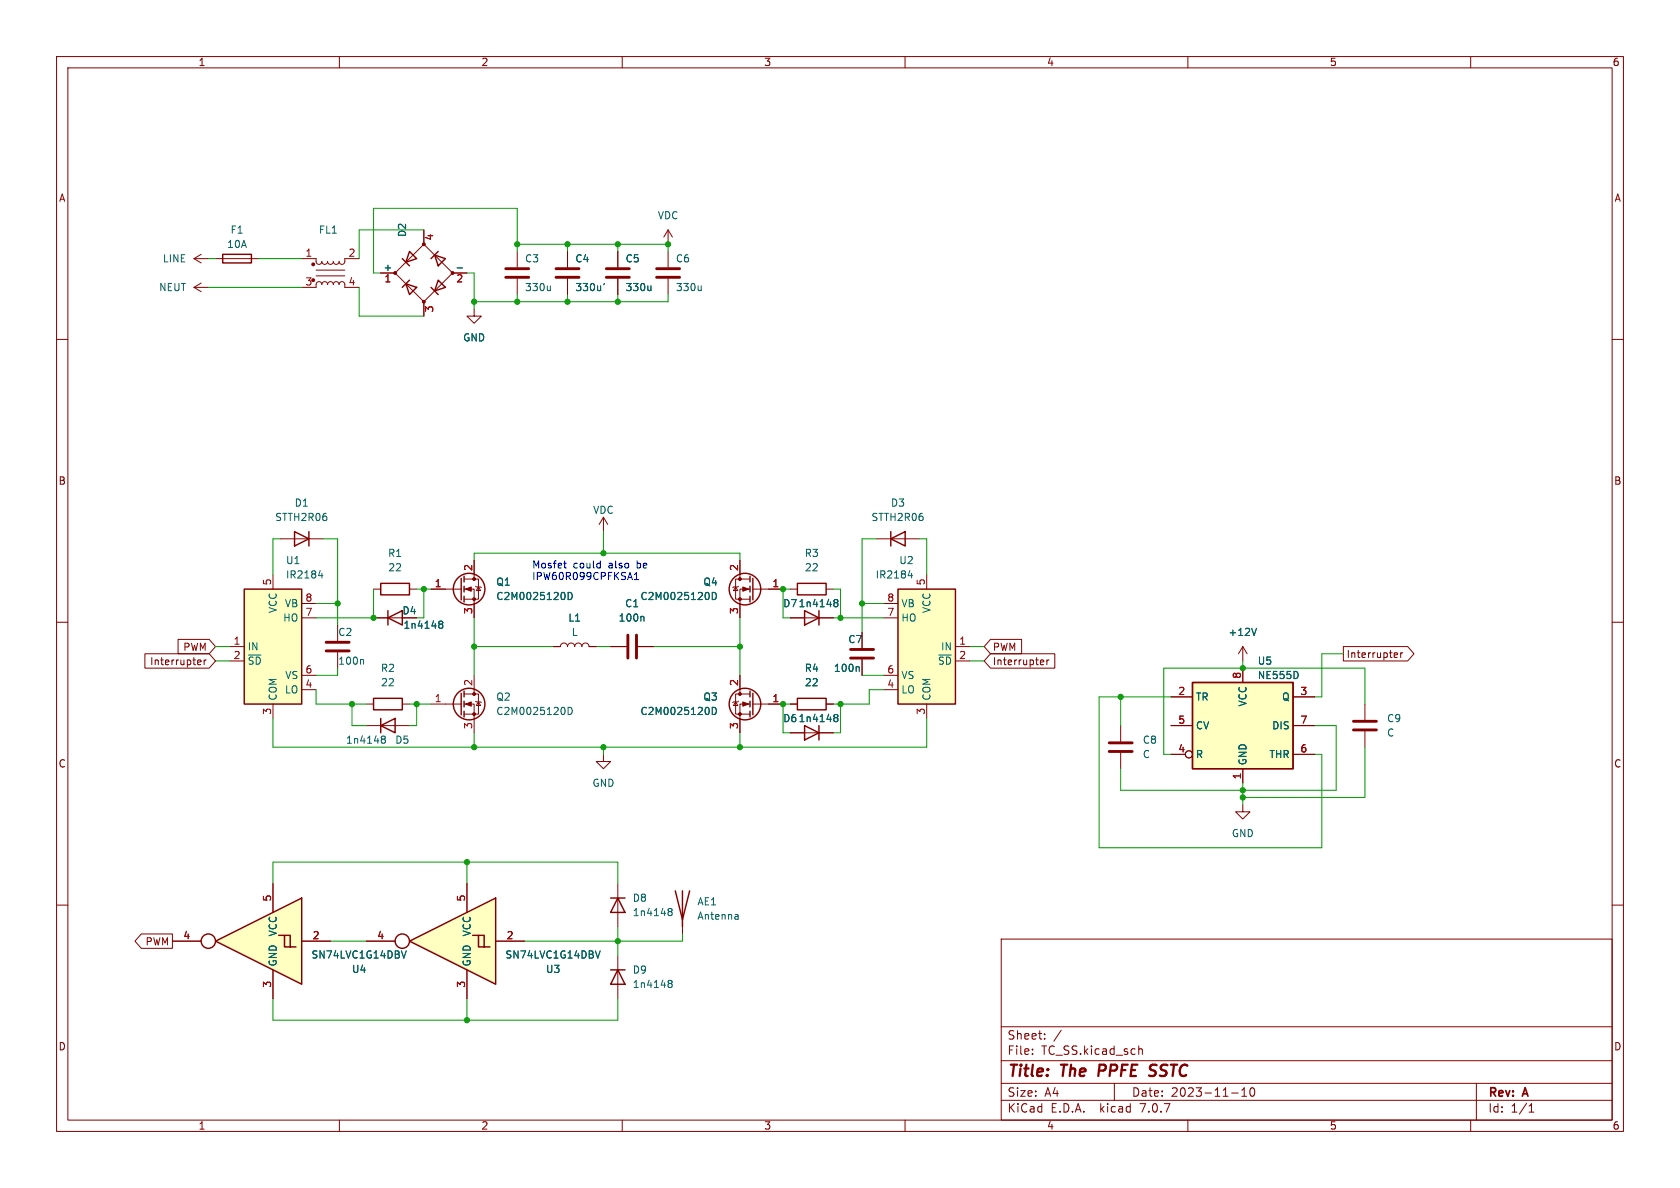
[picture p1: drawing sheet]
<svg xmlns="http://www.w3.org/2000/svg" width="297mm" height="210mm" viewBox="0 0 297 210" stroke-linecap="round" stroke-linejoin="round" font-family="sans-serif">
<g fill="none" stroke="#840000" stroke-width=".18">
<path d="M10 10h277v190h-277zM12 12h273v186h-273zM60 10v2M110 10v2M160 10v2M210 10v2M260 10v2M10 60h2M34.3 45.7h2.5M34.3 50.8h2.5M34.3 45.7l1.3 .8M34.3 50.8l1.3 .8"/>
<path d="M35.6 45l-1.3 .7M35.6 50l-1.3 .8M38.1 45.7h7.6M53.3 45.7h2.6v.8l.5 .2 .3-.1 .2-.4 .1 .4 .3 .1 .5-.1 .1-.4 .1 .3 .3 .2 .4-.1 .2-.4 .2 .4 .5 .1 .2-.2 .1-.3 .2 .4 .4 .1 .4-.3 .1-.7h2.5M55.9 47.8h5.1M55.9 48.8h5.1M61 50.3l-.2-.4-.3-.1-.4 .1-.2 .4-.1-.3-.3-.2-.4 .1-.2 .4-.2-.4-.4-.1-.3 .2-.1 .3-.2-.4-.4-.1-.3 .2-.1 .3-.2-.4-.3-.1-.5 .3v.7h-2.6M61 50.8h2.5M67.3 48.3h2.5M69.8 48.3l5.1-5.1 5.1 5.1-5.1 5zM74.9 40.6v2.6M74.9 53.3v2.6"/>
<path d="M80 48.3h2.5M83.8 54.6v1.3h1.3l-1.3 1.3-1.3-1.3h1.3M91.4 44.5v2.7M91.4 49.3v2.8M100.3 44.5v2.7M100.3 49.3v2.8M109.2 44.5v2.7M109.2 49.3v2.8M118.1 40.6v2.6M118.1 44.5v2.7M118.1 49.3v2.8M118.1 40.6l-.8 1.3"/>
<path d="M118.1 40.6l.8 1.3M285 60h2M49.5 95.3h7.6M83.8 99.1v3.3M106.7 91.4l-.8 1.3M106.7 91.4v2.6M106.7 91.4l.7 1.3M154.9 95.3h7.7M10 110h2M40.6 114.3h2.6M40.6 116.8h2.6M48.3 101.6v2.5"/>
<path d="M53.3 109.2h2.6M53.3 119.4h2.6M53.3 106.7h2.6M59.7 110.5v2.8M59.7 115.3v2.8M66 109.2h5.1M66 104.1h1.3M72.4 104.1h1.3M76.2 104.1h5.3M82 104.1h1.8v5.1M82 102.4h2.6v3.5h-2.6M84.1 103.6l.1 .2h.8l.1 .1"/>
<path d="M84.6 103.8l.4 .6h-.8zM97.8 114.3h1.3a.64 .64 0 0 1 .6-.6 .64 .64 0 0 1 .6 .6 .64 .64 0 0 1 .7-.6 .64 .64 0 0 1 .6 .6 .64 .64 0 0 1 .6-.6 .64 .64 0 0 1 .7 .6 .64 .64 0 0 1 .6-.6 .64 .64 0 0 1 .6 .6h1.3M139.7 109.2h7.6M139.7 104.1h1.3M146 104.1h1.3M152.4 111.8v2.8M152.4 116.6v2.8M156.2 109.2h2.5M156.2 119.4h2.5M156.2 106.7h2.5M163.8 101.6v2.5M168.9 114.3h2.5"/>
<path d="M168.9 116.8h2.5M219.7 114.3l-.8 1.3M219.7 114.3v2.5M219.7 114.3l.8 1.3M285 110h2M48.3 124.5v2.5M53.3 121.9h2.6M64.8 124.5h1.2M64.8 128.3h7.6M71.1 124.5h1.3M106.7 133.4v1.2h1.2l-1.2 1.3-1.3-1.3h1.3M139.7 124.5h1.3"/>
<path d="M139.7 129.5h7.6M146 124.5h1.3M156.2 121.9h2.5M163.8 124.5v2.5M241.3 124.5v2.8M241.3 129.3v2.8M10 160h2M219.7 142.2v1.3h1.3l-1.3 1.3-1.3-1.3h1.3M285 160h2M177 166h108v32h-108zM60 198v2M110 198v2"/>
<path d="M160 198v2M177 194.5h108M177 191.5h108M177 187.5h108M177 181.5h108M182.5 186.3v.1M182.5 185.5v.1M184.7 183.6v.1M184.7 182.8v.1M187.6 182.1l-1.3 2M197 191.5v3M201.3 184.9v1.5"/>
<path d="M201.3 185.5l.2-.1 .4 .1 .1 .9M210 198v2M217.7 193.2h1.2M219.5 193.8h.9M219.5 192.7l.5-.4v1.5M221.2 192.4l.1-.1a.81 .81 0 0 1 .6 .6 .81 .81 0 0 1-.3 .8l-.1 .1a.81 .81 0 0 1-.6-.6 .81 .81 0 0 1 .3-.8zM260 198v2M261 191.5v6.5M270.3 196.6h.9M270.3 195.5l.4-.4v1.5"/>
</g>
<path d="M194.4 188.2l-.2 2M203.4 189.1l.8 .3M204.2 190l-.3 .2h-.5M204.2 188.2h-.5l-.3 .2" fill="none" stroke="#840000" stroke-width=".4"/>
<g fill="none" stroke="#840000" stroke-width=".25">
<path d="M39.4 45h5v1.5h-5zM71.1 45.7l1.3 1.3M71.8 50.2l1.9 .6-1.3 1.3zM72.4 44.5l1.3 1.2-1.9 .7zM72.4 49.5l-1.3 1.3M76.2 50.8l1.3 1.3M76.8 45.1l1.9 .6-1.2 1.3zM77.5 49.5l1.2 1.3-1.9 .6zM77.5 44.5l-1.3 1.2M52.1 94l2.5 1.3-2.5 1.2zM54.6 94v2.5M157.5 95.3l2.5-1.3v2.5z"/>
<path d="M157.5 94v2.5M43.2 104.1h10.1v20.4h-10.1zM67.3 103.1h5.1v2.1h-5.1zM68.6 109.2l2.5-1.2v2.5zM68.6 108v2.5M81.5 102.2v3.8M82 101.9v1M82 103.6v1M82 105.4v1M141 103.1h5v2.1h-5zM142.2 108l2.6 1.2-2.6 1.3zM144.8 108v2.5"/>
<path d="M158.7 104.1h10.2v20.4h-10.2zM66 123.4h5.1v2.1h-5.1zM67.3 128.3l2.5-1.3v2.5zM67.3 127v2.5M141 123.4h5v2.1h-5zM142.2 128.3l2.6 1.2-2.6 1.3zM144.8 128.3v2.5"/>
<circle cx="82.9" cy="104.1" r="2.79"/>
</g>
<g fill="none" stroke="#006464" stroke-width=".18">
<path d="M80.8 47.4h1M97.3 50.5v.9M97.3 51.3l-.2 .1M106.9 50.1l-.2 .3M115.1 50.5v.9M115.1 51.3l-.2 .1M124 50.5v.9M124 51.3l-.2 .1M56.3 101.8h.8M56.9 101.3v.9M64.1 116.6l.2 .2v.6M77.6 109.9l.2-.1 .4 .1 .1 .2-.3 .2"/>
<path d="M77.6 110.2l.2 .1M77.8 110.3h.2M77.8 110.3l-.2 .2M78 110.3l.3 .3-.1 .3-.2 .2-.4-.2M100.4 104.7a.64 .64 0 0 1 .8 .7 .64 .64 0 0 1-.8 .6zM147.5 106.4l.2 .1M147.5 106.1l.2-.1 .4 .1v.2l-.2 .2M147.7 106.5h.2M147.7 106.5l-.2 .2M147.9 106.5l.2 .3v.3l-.2 .2-.4-.2M151.7 117.8l.2 .2v.7M160.6 101.8h.7"/>
<path d="M161.2 101.3v.9M222.1 111.1l-.4 1.2M67.5 130.5l.1 .2M67.5 130.2l.1-.1 .4 .1 .1 .2-.2 .3M67.6 130.7h.3M67.6 130.7l-.1 .1M67.9 130.7l.2 .2v.4l-.2 .1-.4-.1M147.5 126.4l.2-.1 .4 .1v.2l-.2 .3M147.5 126.7l.2 .2M147.7 126.9h.2M147.7 126.9l-.2 .1M147.9 126.9l.2 .2v.4l-.2 .1-.4-.1"/>
</g>
<g fill="none" stroke="#840000" stroke-width=".51">
<path d="M89.4 49h4.1M89.4 47.5h4.1M98.3 49h4.1M98.3 47.5h4.1M107.2 49h4.1M107.2 47.5h4.1M116.1 49h4M116.1 47.5h4M57.7 115.1h4M57.7 113.5h4M150.4 116.3h4M150.4 114.8h4"/>
<path d="M239.3 129h4M239.3 127.5h4"/>
</g>
<g fill="#840000" stroke="#840000" stroke-width=".18">
<path d="M82.3 104.1l1-.3v.7z"/>
<circle cx="55.4" cy="49.5" r=".25"/>
<circle cx="55.4" cy="46.7" r=".25"/>
<circle cx="80" cy="48.3" r=".25"/>
<circle cx="74.9" cy="43.2" r=".25"/>
<circle cx="74.9" cy="53.3" r=".25"/>
<circle cx="69.8" cy="48.3" r=".25"/>
<circle cx="83.8" cy="105.9" r=".25"/>
<circle cx="83.8" cy="102.4" r=".25"/>
</g>
<g fill="#ffffc2" stroke="#ffffc2" stroke-width=".18">
<path d="M158.7 104.1h10.2v20.4h-10.2z"/>
<path d="M43.2 104.1h10.1v20.4h-10.1z"/>
</g>
<g fill="#ffffc2">
<path d="M83.6 165.4h1z"/>
<path d="M72.4 166.4l15.2-7.6v15.2z"/>
<path d="M84.6 165.4h1v2h1h-2z"/>
</g>
<g fill="none" stroke="#840000" stroke-width=".25">
<path d="M72.4 166.4l15.2-7.6v15.2zM83.6 165.4h1M85.6 167.4v-2h-1v2h2"/>
<circle cx="71.1" cy="166.4" r="1.27"/>
</g>
<path d="M82.5 156.2v5.1M64.8 166.4h5M82.5 171.5v5M87.6 166.4h5.1" fill="none" stroke="#840000" stroke-width=".18"/>
<path d="M105.3 168.1l.4 1.3 .4-1.3" fill="none" stroke="#006464" stroke-width=".18"/>
<g fill="#ffffc2">
<path d="M49.3 165.4h1z"/>
<path d="M38.1 166.4l15.2-7.6v15.2z"/>
<path d="M50.3 165.4h1v2h1h-2z"/>
</g>
<g fill="none" stroke="#840000" stroke-width=".25">
<path d="M132.6 101.9v1M132.6 103.6v1M132.6 105.4v1M133.1 102.2v3.8M81.5 122.6v3.8M82 122.2v1M82 124v1M82 125.7v1M132.6 122.2v1M132.6 124v1M132.6 125.7v1M133.1 122.6v3.8"/>
<path d="M210.8 120.7h17.8v15.2h-17.8zM107.9 158.8h2.6M109.2 158.8l1.3 2.5h-2.6zM119.4 157.5l1.2 5.1 1.3-5.1M120.6 157.5v6.3M38.1 166.4l15.2-7.6v15.2zM49.3 165.4h1M51.3 167.4v-2h-1v2h2M107.9 171.5h2.6M109.2 171.5l1.3 2.5h-2.6z"/>
<circle cx="131.7" cy="104.1" r="2.79"/>
<circle cx="82.9" cy="124.5" r="2.79"/>
<circle cx="131.7" cy="124.5" r="2.79"/>
<circle cx="36.8" cy="166.4" r="1.27"/>
</g>
<g fill="none" stroke="#840000" stroke-width=".18">
<path d="M67.3 48.3h2.5M74.9 40.6v2.6M74.9 53.3v2.6M80 48.3h2.5M100.3 44.5v2.7M100.3 49.3v2.8M109.2 44.5v2.7M109.2 49.3v2.8M83.8 99.1v2.5M130.8 99.1v3.3M25.6 115.6h11.4l1.1 1.2-1.1 1.3h-11.4zM31.5 113h5.5l1.1 1.3-1.1 1.3h-5.5z"/>
<path d="M35.1 116.7h.4v.3l-.6 .1M35.5 117.4l-.4 .1M36.1 116.7v.8M36.5 116.7l-.4 .2M66 109.2h2.6M76.2 104.1h2.5M83.8 106.7v2.5M83.8 119.4v3.3M97.8 114.3h1.3M104.1 114.3h1.3M107.9 114.3h2.8M112.8 114.3h2.8"/>
<path d="M130 103.8l.4 .6h-.7zM130.6 103.6l-.2 .2h-.7l-.2 .1M130.8 119.4v3.3M132.6 104.1h-1.8v5.1M132.6 102.4h-2.6v3.5h2.6M133.1 104.1h5.3M139.7 109.2h2.5M144.8 109.2h2.5M152.4 111.8v2.8M152.4 116.6v2.8M175.1 113h5.5v2.6h-5.5l-1.1-1.3zM175.1 115.6h11.4v2.5h-11.4l-1.1-1.3z"/>
<path d="M184.1 116.7h.4v.3l-.6 .1M184.5 117.4l-.4 .1M185.1 116.7v.8M185.4 116.7l-.3 .2M219.7 118.1v2.6M237.5 114.3h11.4l1.1 1.3-1.1 1.2h-11.4zM246.7 115.4l.3 .1 .1 .2-.6 .1M247 116.2h-.3M247.6 115.4v.8M248 115.4l-.4 .2M76.2 124.5h5.3M82 124.5h1.8v5"/>
<path d="M82 122.7h2.6v3.5h-2.6M84.1 124l.1 .1h.8l.1 .1M84.6 124.1l.4 .6h-.8zM130 124.1l.4 .6h-.7zM130.6 124l-.2 .1h-.7l-.2 .1M132.6 124.5h-1.8v5M132.6 122.7h-2.6v3.5h2.6M133.1 124.5h5.3M139.7 124.5h1.3M139.7 129.5h2.5M144.8 129.5h2.5M146 124.5h1.3"/>
<path d="M198.1 128.3v2.8M198.1 133.1v2.8M207 123.2h3.8M207 133.4h2.5M207 128.3h3.8M219.7 135.9v2.5M228.6 123.2h3.8M228.6 133.4h3.8M228.6 128.3h3.8M48.3 156.2v5.1M82.5 156.2v5.1M109.2 156.2v7.6"/>
<path d="M25 165.1h5.5v2.5h-5.5l-1.1-1.2zM30.5 166.4h5.1M48.3 171.5v5M53.3 166.4h5.1M64.8 166.4h5M82.5 171.5v5M87.6 166.4h5.1M109.2 168.9v7.6M120.6 162.6v2.5"/>
<circle cx="210.2" cy="133.3" r=".63"/>
</g>
<g fill="none" stroke="#006464" stroke-width=".18">
<path d="M80.8 47.4h1M106.9 50.1l-.2 .3M115.1 50.5v.9M115.1 51.3l-.2 .1M77.6 110.2l.2 .1M77.6 109.9l.2-.1 .4 .1 .1 .2-.3 .2M77.8 110.3h.2M77.8 110.3l-.2 .2M78 110.3l.3 .3-.1 .3-.2 .2-.4-.2M100.4 104.7a.64 .64 0 0 1 .8 .7 .64 .64 0 0 1-.8 .6zM113.7 109l.1 .1v.7M125.9 104.7a.64 .64 0 0 1 .8 .7 .64 .64 0 0 1-.8 .6z"/>
<path d="M147.5 106.1l.2-.1 .4 .1v.2l-.2 .2M147.5 106.4l.2 .1M147.7 106.5h.2M147.7 106.5l-.2 .2M147.9 106.5l.2 .3v.3l-.2 .2-.4-.2M151.7 117.8l.2 .2v.7M222.1 111.1l-.4 1.2M229.4 119v.7M100.4 125a.64 .64 0 0 1 .8 .7 .64 .64 0 0 1-.8 .6zM125.9 125a.64 .64 0 0 1 .8 .7 .64 .64 0 0 1-.8 .6zM147.5 126.4l.2-.1 .4 .1v.2l-.2 .3M147.5 126.7l.2 .2"/>
<path d="M147.7 126.9h.2M147.7 126.9l-.2 .1M147.9 126.9l.2 .2v.4l-.2 .1-.4-.1M71 168.1l.4 1.3 .4-1.3M105.3 168.1l.4 1.3 .4-1.3M118.2 173.7l.1 .1M118.2 173.4l.1-.1 .4 .1 .1 .2-.2 .2M118.2 160.7l.1-.1 .4 .1 .1 .2-.2 .2M118.2 161l.1 .1M118.3 173.8h.3M118.3 173.8l-.1 .2M118.3 161.1h.3"/>
<path d="M118.3 161.1l-.1 .2M118.6 161.1l.2 .3v.3l-.2 .2-.4-.2M118.6 173.8l.2 .3v.3l-.2 .2-.4-.2M130.3 161.7l.2 .1v.7M130.5 162.4l-.4 .1M130.5 162h-.4"/>
</g>
<path d="M210.8 120.7h17.8v15.2h-17.8z" fill="#ffffc2" stroke="#ffffc2" stroke-width=".18"/>
<path d="M111 112.3v4M112.5 112.3v4M196.1 132.8h4.1M196.1 131.3h4.1" fill="none" stroke="#840000" stroke-width=".51"/>
<g fill="#840000" stroke="#840000" stroke-width=".18">
<path d="M82.3 124.5l1-.4v.7z"/>
<path d="M131.3 103.8l1 .3-1 .4z"/>
<path d="M131.3 124.1l1 .4-1 .3z"/>
<circle cx="83.8" cy="126.2" r=".25"/>
<circle cx="83.8" cy="122.7" r=".25"/>
<circle cx="130.8" cy="105.9" r=".25"/>
<circle cx="130.8" cy="102.4" r=".25"/>
<circle cx="130.8" cy="126.2" r=".25"/>
<circle cx="130.8" cy="122.7" r=".25"/>
</g>
<path d="M99.6 99.6h.5M106 99.6h.1M106.1 99.1v1.3M99.8 100.2l.3 .2M106.1 100.4h-.1M112.2 102.5h.7M112.2 101.5l.3-.3v1.3" fill="none" stroke="#0000c2" stroke-width=".18"/>
<g fill="none" stroke="#009600" stroke-width=".18">
<path d="M36.8 45.7h1.3M36.8 50.8h16.5M45.7 45.7h7.6M63.5 50.8v5.1h11.4M74.9 40.6h-11.4v5.1M82.5 48.3h1.3v6.3M91.4 43.2h26.7v1.3M91.4 44.5v-7.7h-25.4v11.5h1.3M91.4 52.1v1.2M100.3 43.2v1.3M100.3 52.1v1.2M109.2 43.2v1.3"/>
<path d="M109.2 52.1v1.2M118.1 52.1v1.2h-34.3M49.5 95.3h-1.2v6.3M57.1 95.3h2.6v15.2M83.8 99.1v-1.3h47v1.3M106.7 94v3.8M154.9 95.3h-2.5v16.5M162.6 95.3h1.2v6.3M38.1 114.3h2.5M38.1 116.8h2.5M55.9 106.7h3.8M59.7 118.1v1.3h-3.8"/>
<path d="M66 104.1v5.1h-10.1M73.7 104.1h2.5M74.9 104.1v5.1h-1.2M83.8 114.3h14M83.8 109.2v10.2M105.4 114.3h2.5M115.6 114.3h15.2M130.8 109.2v10.2M139.7 104.1h-1.3v5.1h1.3M147.3 109.2h8.9M147.3 104.1h1.3v5.1M152.4 106.7h3.8"/>
<path d="M152.4 119.4h3.8M171.4 114.3h2.6M171.4 116.8h2.6M219.7 116.8v1.3M237.5 115.6h-3.8v7.6h-1.3M48.3 127v5.1h115.5v-5.1M55.9 121.9v2.6h8.9M62.2 124.5v3.8h2.6M72.4 124.5h3.8M73.7 124.5v3.8h-1.3M83.8 129.5v2.6M106.7 132.1v1.3"/>
<path d="M130.8 129.5v2.6M139.7 124.5h-1.3v5h1.3M148.6 124.5v5h-1.3M156.2 121.9h-2.5v2.6h-6.4M198.1 123.2v5.1M207 123.2h-12.7v26.7h39.4v-16.5h-1.3M219.7 138.4v3.8M232.4 128.3h3.8v11.4h-38.1v-3.8M241.3 124.5v-6.4h-35.6v15.3h1.3M241.3 132.1v8.9h-21.6M48.3 156.2v-3.8h60.9v3.8M82.5 152.4v3.8"/>
<path d="M48.3 176.5v3.8h60.9v-3.8M58.4 166.4h6.4M82.5 176.5v3.8M109.2 163.8v5.1M120.6 165.1v1.3h-27.9"/>
</g>
<g fill="#009600" stroke="#009600" stroke-width=".18">
<circle cx="100.3" cy="43.2" r=".46"/>
<circle cx="91.4" cy="43.2" r=".46"/>
<circle cx="109.2" cy="43.2" r=".46"/>
<circle cx="109.2" cy="53.3" r=".46"/>
<circle cx="100.3" cy="53.3" r=".46"/>
<circle cx="91.4" cy="53.3" r=".46"/>
<circle cx="83.8" cy="53.3" r=".46"/>
<circle cx="118.1" cy="43.2" r=".46"/>
<circle cx="138.4" cy="104.1" r=".46"/>
<circle cx="152.4" cy="106.7" r=".46"/>
<circle cx="148.6" cy="109.2" r=".46"/>
<circle cx="59.7" cy="106.7" r=".46"/>
<circle cx="62.2" cy="124.5" r=".46"/>
<circle cx="74.9" cy="104.1" r=".46"/>
<circle cx="66" cy="109.2" r=".46"/>
<circle cx="73.7" cy="124.5" r=".46"/>
<circle cx="219.7" cy="141" r=".46"/>
<circle cx="219.7" cy="139.7" r=".46"/>
<circle cx="219.7" cy="118.1" r=".46"/>
<circle cx="82.5" cy="152.4" r=".46"/>
<circle cx="82.5" cy="180.3" r=".46"/>
<circle cx="109.2" cy="166.4" r=".46"/>
<circle cx="198.1" cy="123.2" r=".46"/>
<circle cx="148.6" cy="124.5" r=".46"/>
<circle cx="83.8" cy="114.3" r=".46"/>
<circle cx="83.8" cy="132.1" r=".46"/>
<circle cx="130.8" cy="114.3" r=".46"/>
<circle cx="138.4" cy="124.5" r=".46"/>
<circle cx="130.8" cy="132.1" r=".46"/>
<circle cx="106.7" cy="132.1" r=".46"/>
<circle cx="106.7" cy="97.8" r=".46"/>
</g>
<g font-size="2.8" fill="#840000">
<text x="178" y="190.9">Title:</text>
<text x="187.7" y="190.9">The</text>
<text x="195" y="190.9">PPFE</text>
<text x="204.9" y="190.9">SSTC</text>
</g>
<g font-size="2.1" fill="#840000">
<text x="178" y="184">Sheet:</text>
<text x="178" y="186.7">File:</text>
<text x="184.1" y="186.7">TC_SS.kicad_sch</text>
<text x="178" y="196.9">KiCad</text>
<text x="178" y="194.1">Size:</text>
<text x="184.7" y="194.1">A4</text>
<text x="185.7" y="196.9">E.D.A.</text>
<text x="194.6" y="196.9">kicad</text>
<text x="200" y="194.1">Date:</text>
<text x="201.8" y="196.9">7.0.7</text>
<text x="207" y="194.1">2023-11-10</text>
<text x="263" y="194.3">Rev:</text>
<text x="263" y="196.9">Id:</text>
<text x="267.1" y="196.9">1/1</text>
<text x="269.4" y="194.3">A</text>
</g>
<g font-size="1.8" fill="#840000">
<text x="35" y="11.9">1</text>
<text x="85" y="11.9">2</text>
<text x="135" y="11.9">3</text>
<text x="185" y="11.9">4</text>
<text x="235" y="11.9">5</text>
<text x="285" y="11.9">6</text>
<text x="10.3" y="35.9">A</text>
<text x="285.3" y="35.9">A</text>
<text x="10.3" y="85.9">B</text>
<text x="285.3" y="85.9">B</text>
<text x="71" y="108.8">D4</text>
<text x="26.4" y="117.8">Interrupter</text>
<text x="32.3" y="115.3">PWM</text>
<text x="175.4" y="115.3">PWM</text>
<text x="175.4" y="117.8">Interrupter</text>
<text x="238" y="116.5">Interrupter</text>
<text x="10.3" y="135.9">C</text>
<text x="285.3" y="135.9">C</text>
<text x="25.6" y="167.3">PWM</text>
<text x="10.3" y="185.9">D</text>
<text x="285.3" y="185.9">D</text>
<text x="35" y="199.9">1</text>
<text x="85" y="199.9">2</text>
<text x="135" y="199.9">3</text>
<text x="185" y="199.9">4</text>
<text x="235" y="199.9">5</text>
<text x="285" y="199.9">6</text>
</g>
<g font-size="1.8" fill="#006464">
<text x="40.7" y="41.5">F1</text>
<text x="56.3" y="41.5">FL1</text>
<text x="72" y="42" transform="rotate(-90 72 42)">D2</text>
<text x="116.2" y="39">VDC</text>
<text x="28.7" y="46.6">LINE</text>
<text x="40.1" y="44">10A</text>
<text x="92.7" y="46.6">C3</text>
<text x="101.6" y="46.6">C4</text>
<text x="110.5" y="46.6">C5</text>
<text x="119.4" y="46.6">C6</text>
<text x="28" y="51.7">NEUT</text>
<text x="67.7" y="48">+</text>
<text x="92.7" y="51.7">330u</text>
<text x="101.6" y="51.7">330u'</text>
<text x="110.5" y="51.7">330u</text>
<text x="119.4" y="51.7">330u</text>
<text x="81.8" y="60.6">GND</text>
<text x="52" y="89.8">D1</text>
<text x="157.4" y="89.8">D3</text>
<text x="48.6" y="92.3">STTH2R06</text>
<text x="104.8" y="91">VDC</text>
<text x="154" y="92.3">STTH2R06</text>
<text x="50.5" y="99.9">U1</text>
<text x="68.5" y="98.7">R1</text>
<text x="68.5" y="101.2">22</text>
<text x="142.2" y="98.7">R3</text>
<text x="142.2" y="101.2">22</text>
<text x="158.9" y="99.9">U2</text>
<text x="50.3" y="107.5">VB</text>
<text x="50.5" y="102.5">IR2184</text>
<text x="87.6" y="103.7">Q1</text>
<text x="87.6" y="106.3">C2M0025120D</text>
<text x="110.4" y="107.5">C1</text>
<text x="113.1" y="106.3">C2M0025120D</text>
<text x="124.2" y="103.7">Q4</text>
<text x="138.4" y="107.5">D7</text>
<text x="141.1" y="107.5">1n4148</text>
<text x="154.7" y="102.5">IR2184</text>
<text x="159.3" y="107.5">VB</text>
<text x="49.1" y="108.5" transform="rotate(-90 49.1 108.5)">VCC</text>
<text x="50" y="110.1">HO</text>
<text x="59.7" y="112.6">C2</text>
<text x="71.2" y="111.4">1n4148</text>
<text x="100.4" y="110.1">L1</text>
<text x="101" y="112.6">L</text>
<text x="109.3" y="110.1">100n</text>
<text x="149.9" y="113.9">C7</text>
<text x="159.3" y="110.1">HO</text>
<text x="164.7" y="108.5" transform="rotate(-90 164.7 108.5)">VCC</text>
<text x="217.1" y="112.6">+12V</text>
<text x="43.7" y="115.2">IN</text>
<text x="43.7" y="117.7">~{SD}</text>
<text x="59.7" y="117.7">100n</text>
<text x="67.2" y="119">R2</text>
<text x="142.2" y="119">R4</text>
<text x="147.3" y="119">100n</text>
<text x="165.7" y="117.7">~{SD}</text>
<text x="166.3" y="115.2">IN</text>
<text x="222.3" y="117.7">U5</text>
<text x="49.1" y="124" transform="rotate(-90 49.1 124)">COM</text>
<text x="50.3" y="122.8">LO</text>
<text x="50.3" y="120.2">VS</text>
<text x="67.3" y="121.5">22</text>
<text x="87.6" y="124.1">Q2</text>
<text x="124.2" y="124.1">Q3</text>
<text x="142.2" y="121.5">22</text>
<text x="159.3" y="122.8">LO</text>
<text x="159.3" y="120.2">VS</text>
<text x="164.7" y="124" transform="rotate(-90 164.7 124)">COM</text>
<text x="211.3" y="124.1">TR</text>
<text x="220.6" y="125" transform="rotate(-90 220.6 125)">VCC</text>
<text x="222.3" y="120.2">NE555D</text>
<text x="226.6" y="124.1">Q</text>
<text x="61.1" y="131.7">1n4148</text>
<text x="69.8" y="131.7">D5</text>
<text x="87.6" y="126.6">C2M0025120D</text>
<text x="113.1" y="126.6">C2M0025120D</text>
<text x="138.4" y="127.9">D6</text>
<text x="141.1" y="127.9">1n4148</text>
<text x="201.9" y="131.7">C8</text>
<text x="211.3" y="129.1">CV</text>
<text x="224.8" y="129.1">DIS</text>
<text x="245.1" y="127.9">C9</text>
<text x="245.1" y="130.4">C</text>
<text x="201.9" y="134.2">C</text>
<text x="211.3" y="134.2">R</text>
<text x="220.6" y="135.4" transform="rotate(-90 220.6 135.4)">GND</text>
<text x="224.3" y="134.2">THR</text>
<text x="104.6" y="139.3">GND</text>
<text x="217.7" y="148.2">GND</text>
<text x="111.8" y="159.6">D8</text>
<text x="123.2" y="160.2">AE1</text>
<text x="49.1" y="165.6" transform="rotate(-90 49.1 165.6)">VCC</text>
<text x="83.4" y="165.6" transform="rotate(-90 83.4 165.6)">VCC</text>
<text x="111.8" y="162.2">1n4148</text>
<text x="123.2" y="162.8">Antenna</text>
<text x="49.1" y="170.9" transform="rotate(-90 49.1 170.9)">GND</text>
<text x="55" y="169.6">SN74LVC1G14DBV</text>
<text x="62.1" y="172.2">U4</text>
<text x="83.4" y="170.9" transform="rotate(-90 83.4 170.9)">GND</text>
<text x="89.3" y="169.6">SN74LVC1G14DBV</text>
<text x="96.4" y="172.2">U3</text>
<text x="111.8" y="172.3">D9</text>
<text x="111.8" y="174.9">1n4148</text>
</g>
<g font-size="1.8" fill="#a90000">
<text x="53.9" y="45.5">1</text>
<text x="61.5" y="45.5">2</text>
<text x="76.9" y="42.6" transform="rotate(-90 76.9 42.6)">4</text>
<text x="53.9" y="50.5">3</text>
<text x="61.5" y="50.5">4</text>
<text x="67.9" y="50.2">1</text>
<text x="80.6" y="50.2">2</text>
<text x="76.9" y="55.3" transform="rotate(-90 76.9 55.3)">3</text>
<text x="83.6" y="101" transform="rotate(-90 83.6 101)">2</text>
<text x="130.6" y="101" transform="rotate(-90 130.6 101)">2</text>
<text x="48" y="103.6" transform="rotate(-90 48 103.6)">5</text>
<text x="53.9" y="106.4">8</text>
<text x="76.8" y="103.9">1</text>
<text x="136.5" y="103.9">1</text>
<text x="156.8" y="106.4">8</text>
<text x="163.6" y="103.6" transform="rotate(-90 163.6 103.6)">5</text>
<text x="53.9" y="109">7</text>
<text x="83.6" y="108.7" transform="rotate(-90 83.6 108.7)">3</text>
<text x="130.6" y="108.7" transform="rotate(-90 130.6 108.7)">3</text>
<text x="156.8" y="109">7</text>
<text x="41.2" y="114">1</text>
<text x="41.2" y="116.6">2</text>
<text x="53.9" y="119.1">6</text>
<text x="156.8" y="119.1">6</text>
<text x="169.5" y="114">1</text>
<text x="169.5" y="116.6">2</text>
<text x="53.9" y="121.7">4</text>
<text x="76.8" y="124.2">1</text>
<text x="83.6" y="121.4" transform="rotate(-90 83.6 121.4)">2</text>
<text x="130.6" y="121.4" transform="rotate(-90 130.6 121.4)">2</text>
<text x="136.5" y="124.2">1</text>
<text x="156.8" y="121.7">4</text>
<text x="208.2" y="122.9">2</text>
<text x="219.5" y="120.1" transform="rotate(-90 219.5 120.1)">8</text>
<text x="229.8" y="122.9">3</text>
<text x="48" y="126.4" transform="rotate(-90 48 126.4)">3</text>
<text x="83.6" y="129" transform="rotate(-90 83.6 129)">3</text>
<text x="130.6" y="129" transform="rotate(-90 130.6 129)">3</text>
<text x="163.6" y="126.4" transform="rotate(-90 163.6 126.4)">3</text>
<text x="208.2" y="128">5</text>
<text x="229.8" y="128">7</text>
<text x="208.2" y="133.1">4</text>
<text x="219.5" y="137.9" transform="rotate(-90 219.5 137.9)">1</text>
<text x="229.8" y="133.1">6</text>
<text x="48" y="159.5" transform="rotate(-90 48 159.5)">5</text>
<text x="82.3" y="159.5" transform="rotate(-90 82.3 159.5)">5</text>
<text x="32.3" y="166.1">4</text>
<text x="55.2" y="166.1">2</text>
<text x="66.6" y="166.1">4</text>
<text x="89.5" y="166.1">2</text>
<text x="48" y="174.7" transform="rotate(-90 48 174.7)">3</text>
<text x="82.3" y="174.7" transform="rotate(-90 82.3 174.7)">3</text>
</g>
<g font-size="1.8" fill="#0000c2">
<text x="94" y="100.6">Mosfet</text>
<text x="101.3" y="100.6">could</text>
<text x="107.7" y="100.6">also</text>
<text x="112.9" y="100.6">be</text>
<text x="94" y="102.6">IPW60R099CPFKSA1</text>
</g>
</svg>
